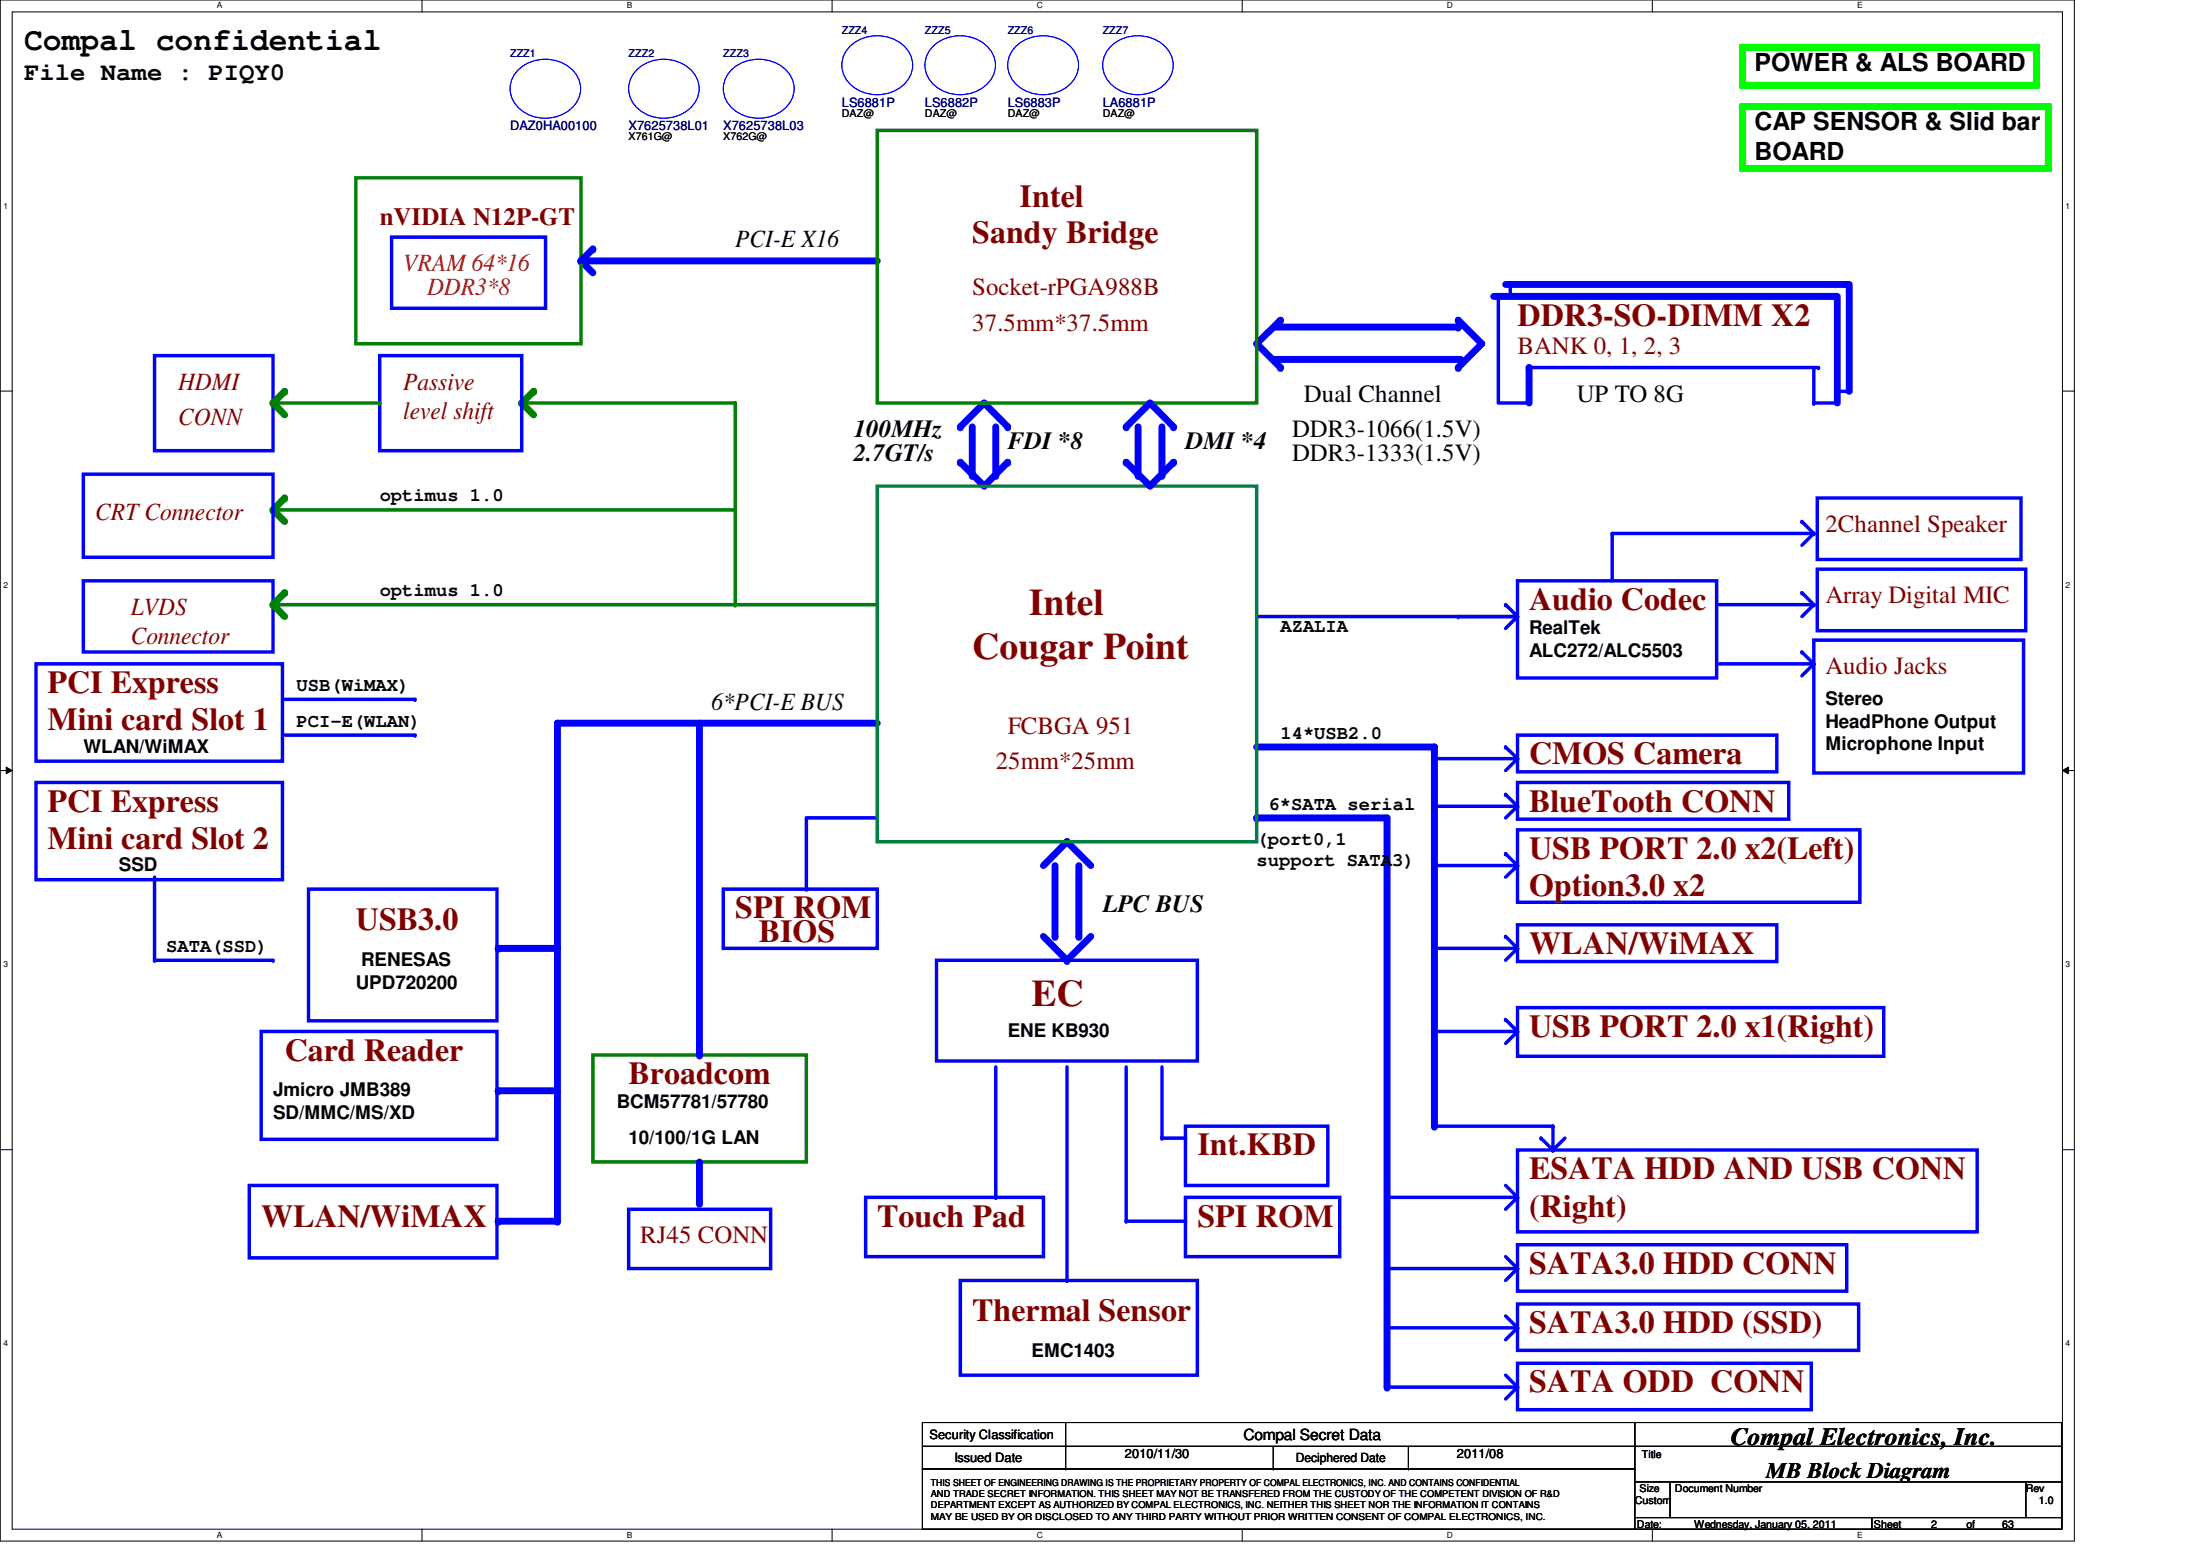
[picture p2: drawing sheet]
<svg xmlns="http://www.w3.org/2000/svg" width="297mm" height="210mm" viewBox="0 0 297 210" stroke-linecap="round" stroke-linejoin="round" font-family="sans-serif">
<path d="M0 0h280.1v208h-280.1zM1.6 1.6h276.9v204.8h-276.9z" fill="none" stroke="#000" stroke-width=".14"/>
<g fill="#fff">
<path d="M29.3 .2h.7v1.2h-.7z"/>
<path d="M29.3 206.6h.7v1.2h-.7z"/>
</g>
<path d="M57 0v1.6M57 206.4v1.6" fill="none" stroke="#000" stroke-width=".14"/>
<g fill="#fff">
<path d="M84.6 .2h.7v1.2h-.7z"/>
<path d="M84.6 206.6h.7v1.2h-.7z"/>
</g>
<path d="M112.3 0v1.6M112.3 206.4v1.6" fill="none" stroke="#000" stroke-width=".14"/>
<g fill="#fff">
<path d="M140 .2h.8v1.2h-.8z"/>
<path d="M140 206.6h.8v1.2h-.8z"/>
</g>
<path d="M167.7 0v1.6M167.7 206.4v1.6" fill="none" stroke="#000" stroke-width=".14"/>
<g fill="#fff">
<path d="M195.4 .2h.7v1.2h-.7z"/>
<path d="M195.4 206.6h.7v1.2h-.7z"/>
</g>
<path d="M223.1 0v1.6M223.1 206.4v1.6" fill="none" stroke="#000" stroke-width=".14"/>
<g fill="#fff">
<path d="M250.7 .2h.8v1.2h-.8z"/>
<path d="M250.7 206.6h.8v1.2h-.8z"/>
<path d="M.5 27.2h.6v1.2h-.6z"/>
<path d="M278.9 27.2h.6v1.2h-.6z"/>
<path d="M.5 78.4h.6v1.1h-.6z"/>
<path d="M278.9 78.4h.6v1.1h-.6z"/>
</g>
<path d="M0 52.8h1.6M278.5 52.8h1.6" fill="none" stroke="#000" stroke-width=".14"/>
<g fill="#fff">
<path d="M.5 129.6h.6v1.2h-.6z"/>
<path d="M278.9 129.6h.6v1.2h-.6z"/>
</g>
<path d="M0 104h1.6M.8 103.5l.8 .5-.8 .4zM278.5 104l.8-.5v.9zM278.5 104h1.6" fill="none" stroke="#000" stroke-width=".14"/>
<path d="M.8 103.5l.8 .5-.8 .4zM278.5 104l.8-.5v.9z" fill="#000"/>
<g fill="#fff">
<path d="M.5 180.8h.6v1.1h-.6z"/>
<path d="M278.9 180.8h.6v1.1h-.6z"/>
</g>
<g fill="none" stroke="#000" stroke-width=".14">
<path d="M0 155.2h1.6M278.5 155.2h1.6M124.5 192h96.2v3.2h-96.2zM124.5 195.2h96.2v3.1h-96.2zM124.5 198.3h96.2v8.1h-96.2zM143.9 195.2h.1M143.9 198.3h.1M143.9 192v6.3M171.9 198.3h.1M171.9 195.2v3.1M190.2 198.3h.1M190.2 195.2v3.1"/>
<path d="M220.7 192h57.6v3.2h-57.6zM220.7 195.2h57.6v4.8h-57.6zM220.7 200h4.8v4.9h-4.8zM220.7 204.9h32v1.5h-32zM225.5 200h48v4.9h-48zM252.7 204.9h25.6v1.5h-25.6zM273.5 200h4.8v4.9h-4.8z"/>
</g>
<path d="M78.4 35.2h40" fill="none" stroke="#00f" stroke-width=".93"/>
<circle cx="78.4" cy="35.2" r=".47" fill="#00f"/>
<path d="M108.9 110.4h9.5" fill="none" stroke="#00f" stroke-width=".47"/>
<circle cx="118.4" cy="110.4" r=".23" fill="#00f"/>
<path d="M108.9 110.4v9.6M97.7 120h20.7v8h-20.7z" fill="none" stroke="#00f" stroke-width=".47"/>
<circle cx="108.9" cy="120" r=".23" fill="#00f"/>
<path d="M217.7 72h27.2" fill="none" stroke="#00f" stroke-width=".47"/>
<circle cx="244.9" cy="72" r=".23" fill="#00f"/>
<path d="M244.9 72l-1.6 1.6" fill="none" stroke="#00f" stroke-width=".47"/>
<circle cx="244.9" cy="72" r=".23" fill="#00f"/>
<path d="M243.3 70.4l1.6 1.6" fill="none" stroke="#00f" stroke-width=".47"/>
<circle cx="243.3" cy="70.4" r=".23" fill="#00f"/>
<path d="M217.7 72v6.4" fill="none" stroke="#00f" stroke-width=".47"/>
<circle cx="217.7" cy="72" r=".23" fill="#00f"/>
<path d="M20.9 48h16v12.8h-16zM204.9 155.2h62.1v11.1h-62.1zM203.3 160l1.6 1.6" fill="none" stroke="#00f" stroke-width=".47"/>
<circle cx="204.9" cy="161.6" r=".23" fill="#00f"/>
<path d="M204.9 161.6l-1.6 1.6" fill="none" stroke="#00f" stroke-width=".47"/>
<circle cx="204.9" cy="161.6" r=".23" fill="#00f"/>
<path d="M187.3 161.6h17.6" fill="none" stroke="#00f" stroke-width=".47"/>
<circle cx="204.9" cy="161.6" r=".23" fill="#00f"/>
<path d="M208.1 153.6l1.6 1.6" fill="none" stroke="#00f" stroke-width=".47"/>
<circle cx="208.1" cy="153.6" r=".23" fill="#00f"/>
<path d="M209.7 152v3.2" fill="none" stroke="#00f" stroke-width=".47"/>
<circle cx="209.7" cy="155.2" r=".23" fill="#00f"/>
<path d="M211.3 153.6l-1.6 1.6" fill="none" stroke="#00f" stroke-width=".47"/>
<circle cx="209.7" cy="155.2" r=".23" fill="#00f"/>
<path d="M204.9 112h46.2v9.8h-46.2zM204.9 116.8l-1.6 1.6" fill="none" stroke="#00f" stroke-width=".47"/>
<circle cx="204.9" cy="116.8" r=".23" fill="#00f"/>
<path d="M193.7 116.8h11.2" fill="none" stroke="#00f" stroke-width=".47"/>
<circle cx="204.9" cy="116.8" r=".23" fill="#00f"/>
<path d="M203.3 115.2l1.6 1.6" fill="none" stroke="#00f" stroke-width=".47"/>
<circle cx="203.3" cy="115.2" r=".23" fill="#00f"/>
<path d="M203.3 169.6l1.6 1.6" fill="none" stroke="#00f" stroke-width=".47"/>
<circle cx="204.9" cy="171.2" r=".23" fill="#00f"/>
<path d="M204.9 171.2l-1.6 1.6" fill="none" stroke="#00f" stroke-width=".47"/>
<circle cx="204.9" cy="171.2" r=".23" fill="#00f"/>
<path d="M187.3 171.2h17.6" fill="none" stroke="#00f" stroke-width=".47"/>
<circle cx="204.9" cy="171.2" r=".23" fill="#00f"/>
<path d="M204.9 168h44.4v6.3h-44.4zM204.9 184h39.7v6.3h-39.7z" fill="none" stroke="#00f" stroke-width=".47"/>
<path d="M187.3 110.4v76.8" fill="none" stroke="#00f" stroke-width=".93"/>
<circle cx="187.3" cy="187.2" r=".47" fill="#00f"/>
<path d="M75.3 97.6h43.1" fill="none" stroke="#00f" stroke-width=".93"/>
<circle cx="75.3" cy="97.6" r=".47" fill="#00f"/>
<path d="M4.9 89.6h33.2v13.1h-33.2z" fill="none" stroke="#00f" stroke-width=".47"/>
<path d="M145.7 116.8v9.6" fill="none" stroke="#00f" stroke-width=".93"/>
<circle cx="145.7" cy="126.4" r=".47" fill="#00f"/>
<path d="M142.4 116.8v9.6" fill="none" stroke="#00f" stroke-width=".93"/>
<circle cx="142.4" cy="126.4" r=".47" fill="#00f"/>
<path d="M144.1 113.6l-3.2 3.2" fill="none" stroke="#00f" stroke-width=".93"/>
<circle cx="144.1" cy="113.6" r=".47" fill="#00f"/>
<path d="M144.1 113.6l3.2 3.2" fill="none" stroke="#00f" stroke-width=".93"/>
<circle cx="144.1" cy="113.6" r=".47" fill="#00f"/>
<path d="M140.9 126.4l3.2 3.2" fill="none" stroke="#00f" stroke-width=".93"/>
<circle cx="144.1" cy="129.6" r=".47" fill="#00f"/>
<path d="M147.3 126.4l-3.2 3.2" fill="none" stroke="#00f" stroke-width=".93"/>
<circle cx="144.1" cy="129.6" r=".47" fill="#00f"/>
<path d="M160.1 152h19.2v8h-19.2zM116.9 161.6h24v8h-24zM160.1 161.6h20.8v8h-20.8z" fill="none" stroke="#00f" stroke-width=".47"/>
<path d="M99.3 81.6h19.1" fill="none" stroke="#008000" stroke-width=".47"/>
<circle cx="99.3" cy="81.6" r=".23" fill="#008000"/>
<path d="M36.9 68.8h62.4" fill="none" stroke="#008000" stroke-width=".47"/>
<circle cx="99.3" cy="68.8" r=".23" fill="#008000"/>
<path d="M38.4 67.2l-1.5 1.6" fill="none" stroke="#008000" stroke-width=".93"/>
<circle cx="38.4" cy="67.2" r=".47" fill="#008000"/>
<path d="M36.9 68.8l1.5 1.6" fill="none" stroke="#008000" stroke-width=".93"/>
<circle cx="36.9" cy="68.8" r=".47" fill="#008000"/>
<path d="M70.4 54.4h28.9" fill="none" stroke="#008000" stroke-width=".47"/>
<circle cx="99.3" cy="54.4" r=".23" fill="#008000"/>
<path d="M72 52.8l-1.6 1.6" fill="none" stroke="#008000" stroke-width=".93"/>
<circle cx="72" cy="52.8" r=".47" fill="#008000"/>
<path d="M70.4 54.4l1.6 1.6" fill="none" stroke="#008000" stroke-width=".93"/>
<circle cx="70.4" cy="54.4" r=".47" fill="#008000"/>
<path d="M99.3 54.4v27.2" fill="none" stroke="#008000" stroke-width=".47"/>
<circle cx="99.3" cy="81.6" r=".23" fill="#008000"/>
<path d="M51.3 48h19.1v12.8h-19.1z" fill="none" stroke="#00f" stroke-width=".47"/>
<path d="M132.9 54.4l3.2 3.2" fill="none" stroke="#00f" stroke-width=".93"/>
<circle cx="136.1" cy="57.6" r=".47" fill="#00f"/>
<path d="M129.7 62.4l3.2 3.2" fill="none" stroke="#00f" stroke-width=".93"/>
<circle cx="129.7" cy="62.4" r=".47" fill="#00f"/>
<path d="M134.4 57.6v6.6" fill="none" stroke="#00f" stroke-width=".93"/>
<circle cx="134.4" cy="64.2" r=".47" fill="#00f"/>
<path d="M131.3 57.6v6.6" fill="none" stroke="#00f" stroke-width=".93"/>
<circle cx="131.3" cy="64.2" r=".47" fill="#00f"/>
<path d="M136.1 62.4l-3.2 3.2" fill="none" stroke="#00f" stroke-width=".93"/>
<circle cx="136.1" cy="62.4" r=".47" fill="#00f"/>
<path d="M132.9 54.4l-3.2 3.2" fill="none" stroke="#00f" stroke-width=".93"/>
<circle cx="129.7" cy="57.6" r=".47" fill="#00f"/>
<path d="M78.4 35.2l1.6 1.6" fill="none" stroke="#00f" stroke-width=".93"/>
<circle cx="78.4" cy="35.2" r=".47" fill="#00f"/>
<path d="M244.9 81.6l-1.6 1.6" fill="none" stroke="#00f" stroke-width=".47"/>
<circle cx="244.9" cy="81.6" r=".23" fill="#00f"/>
<path d="M232.1 81.6h12.8" fill="none" stroke="#00f" stroke-width=".47"/>
<circle cx="244.9" cy="81.6" r=".23" fill="#00f"/>
<path d="M243.3 80l1.6 1.6" fill="none" stroke="#00f" stroke-width=".47"/>
<circle cx="243.3" cy="80" r=".23" fill="#00f"/>
<path d="M245.4 76.8h28.1v8.3h-28.1zM203.3 137.6l1.6 1.6" fill="none" stroke="#00f" stroke-width=".47"/>
<circle cx="203.3" cy="137.6" r=".23" fill="#00f"/>
<path d="M193.7 139.2h11.2" fill="none" stroke="#00f" stroke-width=".47"/>
<circle cx="204.9" cy="139.2" r=".23" fill="#00f"/>
<path d="M204.9 139.2l-1.6 1.6" fill="none" stroke="#00f" stroke-width=".47"/>
<circle cx="204.9" cy="139.2" r=".23" fill="#00f"/>
<path d="M193.7 152h16" fill="none" stroke="#00f" stroke-width=".47"/>
<circle cx="209.7" cy="152" r=".23" fill="#00f"/>
<path d="M235.3 6.4h39.7v5.1h-39.7z" fill="none" stroke="#0f0" stroke-width=".93"/>
<path d="M203.3 107.2l1.6 1.6" fill="none" stroke="#00f" stroke-width=".47"/>
<circle cx="203.3" cy="107.2" r=".23" fill="#00f"/>
<path d="M204.9 108.8l-1.6 1.6" fill="none" stroke="#00f" stroke-width=".47"/>
<circle cx="204.9" cy="108.8" r=".23" fill="#00f"/>
<path d="M193.7 108.8h11.2" fill="none" stroke="#00f" stroke-width=".47"/>
<circle cx="204.9" cy="108.8" r=".23" fill="#00f"/>
<path d="M203.3 100.8l1.6 1.6" fill="none" stroke="#00f" stroke-width=".47"/>
<circle cx="203.3" cy="100.8" r=".23" fill="#00f"/>
<path d="M204.9 102.4l-1.6 1.6" fill="none" stroke="#00f" stroke-width=".47"/>
<circle cx="204.9" cy="102.4" r=".23" fill="#00f"/>
<path d="M193.7 102.4h11.2" fill="none" stroke="#00f" stroke-width=".47"/>
<circle cx="204.9" cy="102.4" r=".23" fill="#00f"/>
<path d="M204.9 78.4h26.9v13.1h-26.9zM203.3 81.6l1.6 1.6M204.9 99.2h35v5h-35zM204.9 105.6h36.6v5h-36.6z" fill="none" stroke="#00f" stroke-width=".47"/>
<circle cx="203.3" cy="81.6" r=".23" fill="#00f"/>
<path d="M204.9 83.2l-1.6 1.6" fill="none" stroke="#00f" stroke-width=".47"/>
<circle cx="204.9" cy="83.2" r=".23" fill="#00f"/>
<path d="M245.4 67.2h27.5v8.3h-27.5zM196.9 83.2h8" fill="none" stroke="#00f" stroke-width=".47"/>
<circle cx="196.9" cy="83.2" r=".23" fill="#00f"/>
<path d="M11.3 64h25.6v11.2h-25.6zM11.3 78.4h25.6v9.6h-25.6zM152.1 144v20.8" fill="none" stroke="#00f" stroke-width=".47"/>
<circle cx="152.1" cy="164.8" r=".23" fill="#00f"/>
<path d="M134.4 144v17.6" fill="none" stroke="#00f" stroke-width=".47"/>
<circle cx="134.4" cy="161.6" r=".23" fill="#00f"/>
<path d="M152.1 164.8h8" fill="none" stroke="#00f" stroke-width=".47"/>
<circle cx="160.1" cy="164.8" r=".23" fill="#00f"/>
<path d="M156.9 153.6h3.2" fill="none" stroke="#00f" stroke-width=".47"/>
<circle cx="160.1" cy="153.6" r=".23" fill="#00f"/>
<path d="M126.4 129.6h35.3v13.6h-35.3zM156.9 144v9.6" fill="none" stroke="#00f" stroke-width=".47"/>
<circle cx="156.9" cy="153.6" r=".23" fill="#00f"/>
<path d="M169.7 110.4h17.6" fill="none" stroke="#00f" stroke-width=".93"/>
<circle cx="169.7" cy="110.4" r=".47" fill="#00f"/>
<path d="M172.1 48.5h25.1" fill="none" stroke="#00f" stroke-width=".93"/>
<circle cx="197.2" cy="48.5" r=".47" fill="#00f"/>
<path d="M169.7 46.4l3.2 3.2" fill="none" stroke="#00f" stroke-width=".93"/>
<circle cx="172.9" cy="49.6" r=".47" fill="#00f"/>
<path d="M202.3 40v14.4h4.2M248.1 52.8h1.6" fill="none" stroke="#00f" stroke-width=".47"/>
<circle cx="249.7" cy="52.8" r=".23" fill="#00f"/>
<path d="M201.7 40h46.4v14.4" fill="none" stroke="#00f" stroke-width=".93"/>
<path d="M244.9 54.4h3.2" fill="none" stroke="#00f" stroke-width=".47"/>
<circle cx="244.9" cy="54.4" r=".23" fill="#00f"/>
<path d="M172.9 43.2l-3.2 3.2" fill="none" stroke="#00f" stroke-width=".93"/>
<circle cx="172.9" cy="43.2" r=".47" fill="#00f"/>
<path d="M206.5 49.6v4.8" fill="none" stroke="#00f" stroke-width=".93"/>
<circle cx="206.5" cy="49.6" r=".47" fill="#00f"/>
<path d="M200.1 46.4l-3.2 3.2" fill="none" stroke="#00f" stroke-width=".93"/>
<circle cx="196.9" cy="49.6" r=".47" fill="#00f"/>
<path d="M196.9 43.2l3.2 3.2" fill="none" stroke="#00f" stroke-width=".93"/>
<circle cx="196.9" cy="43.2" r=".47" fill="#00f"/>
<path d="M203.9 38.4v1.6" fill="none" stroke="#00f" stroke-width=".47"/>
<circle cx="203.9" cy="40" r=".23" fill="#00f"/>
<path d="M172.1 44.2h24.8" fill="none" stroke="#00f" stroke-width=".93"/>
<circle cx="196.9" cy="44.2" r=".47" fill="#00f"/>
<path d="M244.9 49.6v4.8" fill="none" stroke="#00f" stroke-width=".47"/>
<circle cx="244.9" cy="54.4" r=".23" fill="#00f"/>
<path d="M203.3 38.4h46.4v14.4" fill="none" stroke="#00f" stroke-width=".93"/>
<path d="M206.5 49.6h39" fill="none" stroke="#00f" stroke-width=".47"/>
<circle cx="245.5" cy="49.6" r=".23" fill="#00f"/>
<path d="M169.7 100.8h24" fill="none" stroke="#00f" stroke-width=".93"/>
<circle cx="193.7" cy="100.8" r=".47" fill="#00f"/>
<path d="M193.7 100.8v51.2" fill="none" stroke="#00f" stroke-width=".93"/>
<circle cx="193.7" cy="152" r=".47" fill="#00f"/>
<path d="M169.7 83.2h35.2" fill="none" stroke="#00f" stroke-width=".47"/>
<circle cx="204.9" cy="83.2" r=".23" fill="#00f"/>
<path d="M118.4 17.6h51.3v36.8h-51.3z" fill="none" stroke="#008000" stroke-width=".47"/>
<path d="M118.4 65.6h51.3v48h-51.3z" fill="none" stroke="#008040" stroke-width=".47"/>
<path d="M155.3 54.4l3.1 3.2" fill="none" stroke="#00f" stroke-width=".93"/>
<circle cx="158.4" cy="57.6" r=".47" fill="#00f"/>
<path d="M152.1 62.4l3.2 3.2" fill="none" stroke="#00f" stroke-width=".93"/>
<circle cx="152.1" cy="62.4" r=".47" fill="#00f"/>
<path d="M156.9 57.6v6.6" fill="none" stroke="#00f" stroke-width=".93"/>
<circle cx="156.9" cy="64.2" r=".47" fill="#00f"/>
<path d="M153.7 57.6v6.6" fill="none" stroke="#00f" stroke-width=".93"/>
<circle cx="153.7" cy="64.2" r=".47" fill="#00f"/>
<path d="M158.4 62.4l-3.1 3.2" fill="none" stroke="#00f" stroke-width=".93"/>
<circle cx="158.4" cy="62.4" r=".47" fill="#00f"/>
<path d="M155.3 54.4l-3.2 3.2" fill="none" stroke="#00f" stroke-width=".93"/>
<circle cx="152.1" cy="57.6" r=".47" fill="#00f"/>
<path d="M48 24h30.4v22.4h-30.4z" fill="none" stroke="#008000" stroke-width=".47"/>
<path d="M36.9 81.6l1.5 1.6" fill="none" stroke="#008000" stroke-width=".93"/>
<circle cx="36.9" cy="81.6" r=".47" fill="#008000"/>
<path d="M36.9 81.6h62.4" fill="none" stroke="#008000" stroke-width=".47"/>
<circle cx="99.3" cy="81.6" r=".23" fill="#008000"/>
<path d="M38.4 80l-1.5 1.6" fill="none" stroke="#008000" stroke-width=".93"/>
<circle cx="38.4" cy="80" r=".47" fill="#008000"/>
<path d="M52.9 32h20.8v9.6h-20.8zM144.1 144v28.8" fill="none" stroke="#00f" stroke-width=".47"/>
<circle cx="144.1" cy="172.8" r=".23" fill="#00f"/>
<path d="M244.9 86.4h28.3v18h-28.3zM244.9 89.6l-1.6 1.6M204.9 136h49.4v6.6h-49.4z" fill="none" stroke="#00f" stroke-width=".47"/>
<circle cx="244.9" cy="89.6" r=".23" fill="#00f"/>
<path d="M232.1 89.6h12.8" fill="none" stroke="#00f" stroke-width=".47"/>
<circle cx="244.9" cy="89.6" r=".23" fill="#00f"/>
<path d="M243.3 88l1.6 1.6" fill="none" stroke="#00f" stroke-width=".47"/>
<circle cx="243.3" cy="88" r=".23" fill="#00f"/>
<path d="M235.3 14.4h41.3v8.3h-41.3z" fill="none" stroke="#0f0" stroke-width=".93"/>
<path d="M35.3 139.2h31.8v14.6h-31.8z" fill="none" stroke="#00f" stroke-width=".47"/>
<path d="M80 33.6l-1.6 1.6" fill="none" stroke="#00f" stroke-width=".93"/>
<circle cx="80" cy="33.6" r=".47" fill="#00f"/>
<path d="M75.3 97.6v67.2" fill="none" stroke="#00f" stroke-width=".93"/>
<circle cx="75.3" cy="164.8" r=".47" fill="#00f"/>
<path d="M204.9 179.2l-1.6 1.6" fill="none" stroke="#00f" stroke-width=".47"/>
<circle cx="204.9" cy="179.2" r=".23" fill="#00f"/>
<path d="M203.3 177.6l1.6 1.6" fill="none" stroke="#00f" stroke-width=".47"/>
<circle cx="204.9" cy="179.2" r=".23" fill="#00f"/>
<path d="M187.3 179.2h17.6" fill="none" stroke="#00f" stroke-width=".47"/>
<circle cx="204.9" cy="179.2" r=".23" fill="#00f"/>
<path d="M204.9 176h46v6.3h-46zM204.9 187.2l-1.6 1.6" fill="none" stroke="#00f" stroke-width=".47"/>
<circle cx="204.9" cy="187.2" r=".23" fill="#00f"/>
<path d="M187.3 187.2h17.6" fill="none" stroke="#00f" stroke-width=".47"/>
<circle cx="204.9" cy="187.2" r=".23" fill="#00f"/>
<path d="M203.3 185.6l1.6 1.6" fill="none" stroke="#00f" stroke-width=".47"/>
<circle cx="204.9" cy="187.2" r=".23" fill="#00f"/>
<path d="M80 142.4h28.9v14.4h-28.9z" fill="none" stroke="#008000" stroke-width=".47"/>
<path d="M84.9 163.2h19.2v8h-19.2z" fill="none" stroke="#00f" stroke-width=".47"/>
<path d="M94.4 97.6v44.8" fill="none" stroke="#00f" stroke-width=".93"/>
<circle cx="94.4" cy="142.4" r=".47" fill="#00f"/>
<path d="M94.4 156.8v5.6" fill="none" stroke="#00f" stroke-width=".93"/>
<circle cx="94.4" cy="162.4" r=".47" fill="#00f"/>
<path d="M41.7 120h25.4v17.8h-25.4zM33.7 160h33.4v9.8h-33.4zM129.7 172.8h32v12.8h-32z" fill="none" stroke="#00f" stroke-width=".47"/>
<path d="M67.3 164.8h8" fill="none" stroke="#00f" stroke-width=".93"/>
<circle cx="67.3" cy="164.8" r=".47" fill="#00f"/>
<path d="M67.3 147.2h8" fill="none" stroke="#00f" stroke-width=".93"/>
<circle cx="67.3" cy="147.2" r=".47" fill="#00f"/>
<path d="M36.9 54.4h14.4" fill="none" stroke="#008000" stroke-width=".47"/>
<circle cx="51.3" cy="54.4" r=".23" fill="#008000"/>
<path d="M38.4 52.8l-1.5 1.6" fill="none" stroke="#008000" stroke-width=".93"/>
<circle cx="38.4" cy="52.8" r=".47" fill="#008000"/>
<path d="M36.9 54.4l1.5 1.6" fill="none" stroke="#008000" stroke-width=".93"/>
<circle cx="36.9" cy="54.4" r=".47" fill="#008000"/>
<path d="M67.3 128h8" fill="none" stroke="#00f" stroke-width=".93"/>
<circle cx="67.3" cy="128" r=".47" fill="#00f"/>
<path d="M38.4 99.2h17.6" fill="none" stroke="#00f" stroke-width=".47"/>
<circle cx="56" cy="99.2" r=".23" fill="#00f"/>
<path d="M38.4 94.4h17.6" fill="none" stroke="#00f" stroke-width=".47"/>
<circle cx="56" cy="94.4" r=".23" fill="#00f"/>
<path d="M203.3 126.4l1.6 1.6M204.9 124.8h35v5h-35z" fill="none" stroke="#00f" stroke-width=".47"/>
<circle cx="203.3" cy="126.4" r=".23" fill="#00f"/>
<path d="M193.7 128h11.2" fill="none" stroke="#00f" stroke-width=".47"/>
<circle cx="204.9" cy="128" r=".23" fill="#00f"/>
<path d="M204.9 128l-1.6 1.6" fill="none" stroke="#00f" stroke-width=".47"/>
<circle cx="204.9" cy="128" r=".23" fill="#00f"/>
<path d="M20.9 118.4v11.2" fill="none" stroke="#00f" stroke-width=".47"/>
<circle cx="20.9" cy="129.6" r=".23" fill="#00f"/>
<path d="M4.9 105.6h33.2v13.1h-33.2zM20.9 129.6h16" fill="none" stroke="#00f" stroke-width=".47"/>
<circle cx="36.9" cy="129.6" r=".23" fill="#00f"/>
<path d="M70 9.4a5.3 5.3 0 0 1 7.7 .6 3.5 3.5 0 0 1-1 5 5.2 5.2 0 0 1-7.5-1.6 3.5 3.5 0 0 1 .8-4zM86 9.4a5.3 5.3 0 0 1 7.7 .6 3.5 3.5 0 0 1-1 5 5.2 5.2 0 0 1-7.5-1.6 3.5 3.5 0 0 1 .8-4zM98.8 9.4a5.4 5.4 0 0 1 7.8 .6 3.5 3.5 0 0 1-1.1 5 5.3 5.3 0 0 1-7.2-1 3.5 3.5 0 0 1 .5-4.6zM114.8 6.2a5.4 5.4 0 0 1 7.8 .6 3.5 3.5 0 0 1-1.1 5 5.3 5.3 0 0 1-7.2-1 3.5 3.5 0 0 1 .5-4.6zM126 6.2a5.3 5.3 0 0 1 7.7 .6 3.5 3.5 0 0 1-1 5 5.2 5.2 0 0 1-7.5-1.6 3.5 3.5 0 0 1 .8-4zM137.2 6.2a5.4 5.4 0 0 1 7.8 .6 3.5 3.5 0 0 1-1.1 5 5.3 5.3 0 0 1-7.2-1 3.5 3.5 0 0 1 .5-4.6zM150 6.2a5.3 5.3 0 0 1 7.8 .6 3.5 3.5 0 0 1-1.1 5 5.2 5.2 0 0 1-7.5-1.6 3.5 3.5 0 0 1 .8-4z" fill="none" stroke="#00f" stroke-width=".14"/>
<g font-size="5.1" fill="#800000">
<text x="138.9" y="83">Intel</text>
<text x="131.3" y="88.9">Cougar Point</text>
<text x="139.3" y="135.8">EC</text>
</g>
<text font-size="4.3" x="3.3" y="6.8">Compal confidential</text>
<g font-size="4.3" fill="#800000">
<text x="137.7" y="27.9">Intel</text>
<text x="131.3" y="32.8">Sandy Bridge</text>
<text x="204.9" y="43.9">DDR3-SO-DIMM X2</text>
<text x="206.5" y="82.3">Audio Codec</text>
<text x="6.4" y="93.6">PCI Express</text>
<text x="6.4" y="98.6">Mini card Slot 1</text>
<text x="206.5" y="103.2">CMOS Camera</text>
<text x="6.4" y="109.6">PCI Express</text>
<text x="206.5" y="109.6">BlueTooth CONN</text>
<text x="6.4" y="114.6">Mini card Slot 2</text>
<text x="206.5" y="116">USB PORT 2.0 x2(Left)</text>
<text x="48" y="125.6">USB3.0</text>
<text x="99.3" y="124">SPI ROM</text>
<text x="206.5" y="121">Option3.0 x2</text>
<text x="102.4" y="127.2">BIOS</text>
<text x="206.5" y="128.8">WLAN/WiMAX</text>
<text x="38.4" y="143.2">Card Reader</text>
<text x="206.5" y="140">USB PORT 2.0 x1(Right)</text>
<text x="84.9" y="146.3">Broadcom</text>
<text x="161.7" y="156">Int.KBD</text>
<text x="206.5" y="159.2">ESATA HDD AND USB CONN</text>
<text x="35.3" y="165.6">WLAN/WiMAX</text>
<text x="118.4" y="165.6">Touch Pad</text>
<text x="161.7" y="165.6">SPI ROM</text>
<text x="206.5" y="164.2">(Right)</text>
<text x="206.5" y="172">SATA3.0 HDD CONN</text>
<text x="131.3" y="178.4">Thermal Sensor</text>
<text x="206.5" y="180">SATA3.0 HDD (SSD)</text>
<text x="206.5" y="188">SATA ODD CONN</text>
</g>
<g font-size="3.3">
<text x="3.3" y="10.8">File Name : PIQY0</text>
<text x="236.9" y="9.5">POWER &amp; ALS BOARD</text>
<text x="236.9" y="17.5">CAP SENSOR &amp; Slid bar</text>
<text x="236.9" y="21.5">BOARD</text>
<text x="99.3" y="33.4">PCI-E X16</text>
<text x="115.3" y="59.1">100MHz</text>
<text x="174.5" y="59">DDR3-1066(1.5V)</text>
<text x="176.1" y="54.2">Dual Channel</text>
<text x="212.9" y="54.2">UP TO 8G</text>
<text x="115.3" y="62.3">2.7GT/s</text>
<text x="136.1" y="60.7">FDI *8</text>
<text x="160.1" y="60.7">DMI *4</text>
<text x="174.5" y="62.2">DDR3-1333(1.5V)</text>
<text x="96.1" y="95.8">6*PCI-E BUS</text>
<text x="148.9" y="123.1">LPC BUS</text>
<text x="233.7" y="195.1">Compal Electronics, Inc.</text>
</g>
<g font-size="3.3" fill="#800000">
<text x="51.3" y="30.3">nVIDIA N12P-GT</text>
<text x="131.3" y="39.8">Socket-rPGA988B</text>
<text x="131.3" y="44.6">37.5mm*37.5mm</text>
<text x="204.9" y="47.8">BANK 0, 1, 2, 3</text>
<text x="24" y="52.6">HDMI</text>
<text x="54.4" y="52.6">Passive</text>
<text x="24" y="57.4">CONN</text>
<text x="54.4" y="56.6">level shift</text>
<text x="12.9" y="70.2">CRT Connector</text>
<text x="246.5" y="71.8">2Channel Speaker</text>
<text x="17.6" y="83">LVDS</text>
<text x="246.5" y="81.4">Array Digital MIC</text>
<text x="17.6" y="87">Connector</text>
<text x="246.5" y="91">Audio Jacks</text>
<text x="136.1" y="99">FCBGA 951</text>
<text x="134.4" y="103.8">25mm*25mm</text>
<text x="86.4" y="167.9">RJ45 CONN</text>
</g>
<g font-size="3.3" fill="#f00">
<text x="54.4" y="36.6">VRAM 64*16</text>
<text x="57.7" y="39.8">DDR3*8</text>
</g>
<text font-size="3" x="238.5" y="199.6">MB Block Diagram</text>
<g font-size="2.5">
<text x="51.3" y="67.7">optimus 1.0</text>
<text x="51.3" y="80.5">optimus 1.0</text>
<text x="172.9" y="85.3">AZALIA</text>
<text x="206.5" y="85.6">RealTek</text>
<text x="206.5" y="88.6">ALC272/ALC5503</text>
<text x="40" y="93.3">USB(WiMAX)</text>
<text x="246.5" y="95.2">Stereo</text>
<text x="11.3" y="101.6">WLAN/WiMAX</text>
<text x="40" y="98.1">PCI-E(WLAN)</text>
<text x="172.9" y="99.7">14*USB2.0</text>
<text x="246.5" y="98.3">HeadPhone Output</text>
<text x="246.5" y="101.3">Microphone Input</text>
<text x="171.3" y="109.3">6*SATA serial</text>
<text x="16" y="117.6">SSD</text>
<text x="169.7" y="114.1">(port0,1</text>
<text x="169.7" y="116.9">support SATA3)</text>
<text x="22.4" y="128.5">SATA(SSD)</text>
<text x="48.8" y="130.4">RENESAS</text>
<text x="48" y="133.4">UPD720200</text>
<text x="136.1" y="140">ENE KB930</text>
<text x="36.9" y="148">Jmicro JMB389</text>
<text x="83.3" y="149.6">BCM57781/57780</text>
<text x="36.9" y="151">SD/MMC/MS/XD</text>
<text x="84.9" y="154.4">10/100/1G LAN</text>
<text x="139.3" y="183.2">EMC1403</text>
</g>
<text font-size="2.1" x="167.9" y="194.4">Compal Secret Data</text>
<g font-size="1.7" fill="#000080">
<text x="68.9" y="17.6">DAZ0HA00100</text>
<text x="84.9" y="17.6">X7625738L01</text>
<text x="97.7" y="17.6">X7625738L03</text>
<text x="113.7" y="14.4">LS6881P</text>
<text x="124.9" y="14.4">LS6882P</text>
<text x="136.1" y="14.4">LS6883P</text>
<text x="148.9" y="14.4">LA6881P</text>
</g>
<g font-size="1.7">
<text x="125.5" y="194.3">Security Classification</text>
<text x="128.9" y="197.3">Issued Date</text>
<text x="151.9" y="196.8">2010/11/30</text>
<text x="175" y="197.4">Deciphered Date</text>
<text x="196.7" y="196.8">2011/08</text>
</g>
<g font-size="1.4" fill="#000080">
<text x="113.7" y="4.6">ZZZ4</text>
<text x="124.9" y="4.6">ZZZ5</text>
<text x="136.1" y="4.6">ZZZ6</text>
<text x="148.9" y="4.6">ZZZ7</text>
<text x="68.9" y="7.7">ZZZ1</text>
<text x="84.9" y="7.7">ZZZ2</text>
<text x="97.7" y="7.7">ZZZ3</text>
</g>
<g font-size="1.4">
<text x="113.7" y="15.7">DAZ@</text>
<text x="124.9" y="15.7">DAZ@</text>
<text x="136.1" y="15.7">DAZ@</text>
<text x="148.9" y="15.7">DAZ@</text>
<text x="84.9" y="19">X761G@</text>
<text x="97.7" y="19">X762G@</text>
<text x="221.7" y="196.8">Title</text>
<text x="220.7" y="203">Custom</text>
<text x="221.4" y="201.4">Size</text>
<text x="226.1" y="201.4">Document Number</text>
<text x="273.5" y="201.4">Rev</text>
<text x="275.3" y="203">1.0</text>
<text x="221" y="206.2">Date:</text>
<text x="228.7" y="206.2">Wednesday, January 05, 2011</text>
<text x="253" y="206.2">Sheet</text>
<text x="260.7" y="206.2">2</text>
<text x="265.5" y="206.2">of</text>
<text x="270.3" y="206.2">63</text>
</g>
<g font-size="1.3">
<text x="125.7" y="203.6">DEPARTMENT EXCEPT AS AUTHORIZED BY COMPAL ELECTRONICS, INC. NEITHER THIS SHEET NOR THE INFORMATION IT CONTAINS</text>
<text x="125.7" y="200.6">THIS SHEET OF ENGINEERING DRAWING IS THE PROPRIETARY PROPERTY OF COMPAL ELECTRONICS, INC. AND CONTAINS CONFIDENTIAL</text>
<text x="125.7" y="202.1">AND TRADE SECRET INFORMATION. THIS SHEET MAY NOT BE TRANSFERED FROM THE CUSTODY OF THE COMPETENT DIVISION OF R&amp;D</text>
<text x="125.7" y="205.1">MAY BE USED BY OR DISCLOSED TO ANY THIRD PARTY WITHOUT PRIOR WRITTEN CONSENT OF COMPAL ELECTRONICS, INC.</text>
</g>
<g font-size="1.1">
<text x="29.3" y="1.1">A</text>
<text x="84.6" y="1.1">B</text>
<text x="140" y="1.1">C</text>
<text x="195.4" y="1.1">D</text>
<text x="250.7" y="1.1">E</text>
<text x=".5" y="28.2">1</text>
<text x="278.9" y="28.2">1</text>
<text x=".5" y="79.3">2</text>
<text x="278.9" y="79.3">2</text>
<text x=".5" y="130.6">3</text>
<text x="278.9" y="130.6">3</text>
<text x=".5" y="181.7">4</text>
<text x="278.9" y="181.7">4</text>
<text x="29.3" y="207.6">A</text>
<text x="84.6" y="207.6">B</text>
<text x="140" y="207.6">C</text>
<text x="195.4" y="207.6">D</text>
<text x="250.7" y="207.6">E</text>
</g>
</svg>
